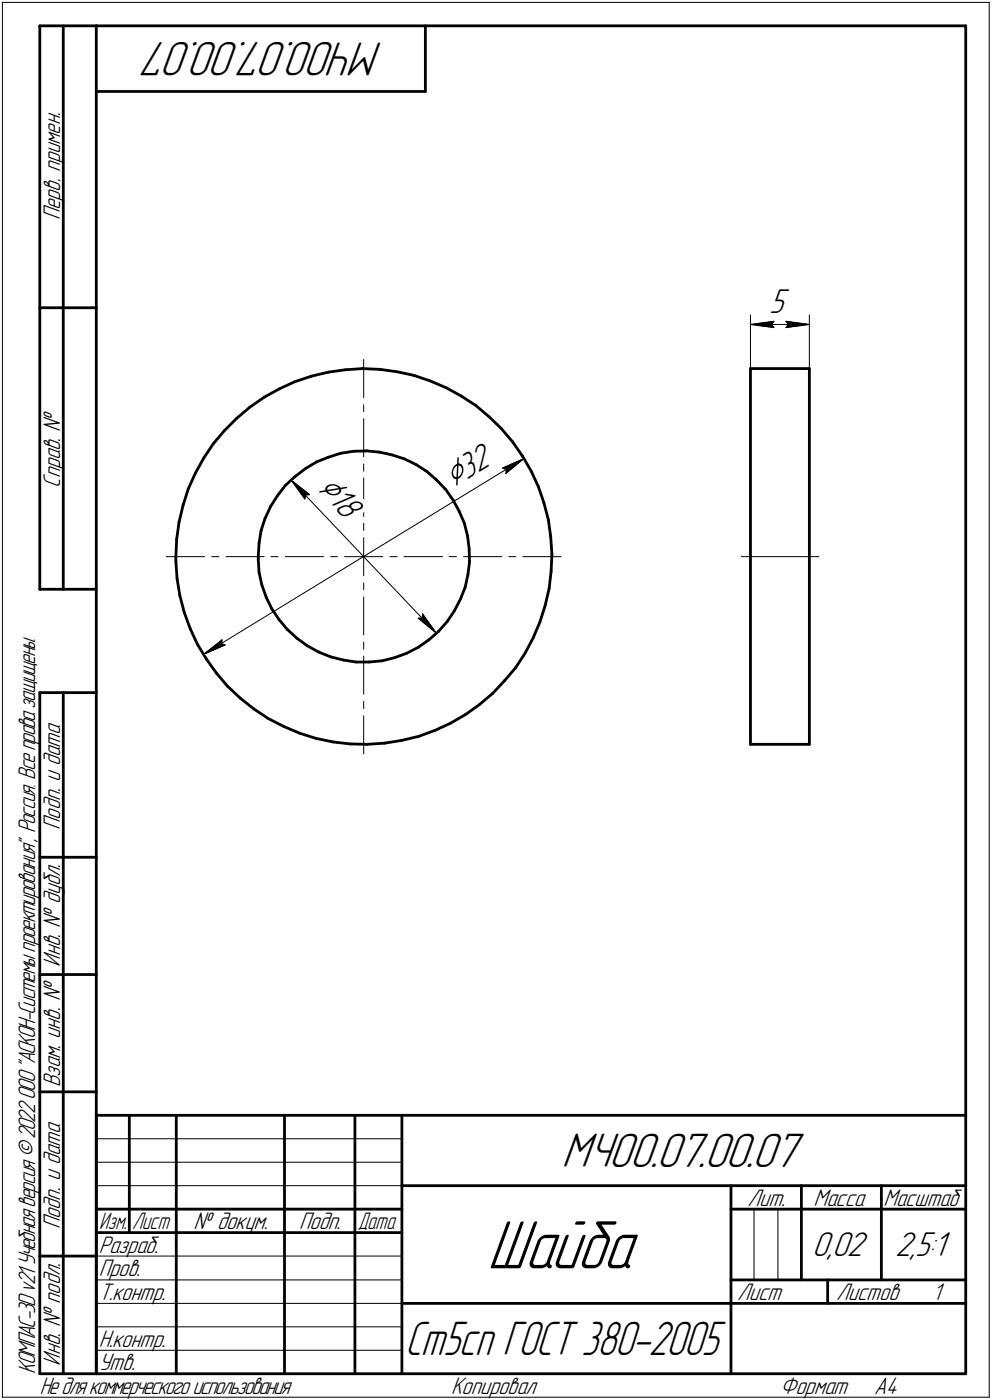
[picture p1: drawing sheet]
<svg xmlns="http://www.w3.org/2000/svg" width="211mm" height="298mm" viewBox="0 0 211 298" stroke-linecap="round" stroke-linejoin="round" font-family="sans-serif">
<g fill="none" stroke="#000" stroke-width=".59">
<path d="M8.5 5.5v120zM8.5 5.5h12zM13.5 5.5v120zM20.5 5.5v287zM20.5 5.5h185zM20.5 19.5h70zM90.5 5.5v14zM205.5 5.5v287zM8.5 65.5h12zM69.8 79.2l3.7-.5zM73.5 78.7l3.6-.2zM77.1 78.5l3.8 .2z"/>
<path d="M80.9 78.7l3.6 .5zM84.5 79.2l3.6 .7zM88.1 79.9l3.4 1.2zM159.7 78.5h12.5zM159.7 78.5v40zM172.2 78.5v40zM43.3 97.5l-1.7 3.3zM45.4 94.5l-2.1 3zM47.8 91.7l-2.4 2.8zM47.8 91.7l2.6-2.6zM50.4 89.1l2.8-2.4zM53.2 86.7l3-2.1z"/>
<path d="M56.2 84.6l3.2-1.8zM59.4 82.8l3.3-1.5zM62.7 81.3l3.6-1.2zM64.9 99.8l2.4-1.4zM66.3 80.1l3.5-.9zM67.3 98.4l2.5-1zM69.8 97.4l2.7-.9zM72.5 96.5l2.7-.4zM75.2 96.1l2.8-.1zM78 96l2.7 .3zM80.7 96.3l2.7 .6zM83.4 96.9l2.6 .8z"/>
<path d="M86 97.7l2.5 1.2zM88.5 98.9l2.3 1.5zM91.5 81.1l3.4 1.4zM94.9 82.5l3.2 1.8zM98.1 84.3l3.2 2.1zM101.3 86.4l2.8 2.3zM104.1 88.7l2.6 2.6zM106.7 91.3l2.4 2.8zM109.1 94.1l2.1 3zM111.2 97.1l1.8 3.2zM37.4 119.5l.3 3.7zM37.4 118.5v1z"/>
<path d="M37.6 114.8l-.2 3.7zM38.1 111.2l-.5 3.6zM38.9 107.6l-.8 3.6zM40 104.1l-1.1 3.5zM41.6 100.8l-1.6 3.3zM54.9 119l.2 2.8zM54.9 118.5v.5zM55.1 115.7l-.2 2.8zM55.5 113l-.4 2.7zM56.4 110.4l-.9 2.6zM57.6 107.9l-1.2 2.5zM59 105.6l-1.4 2.3z"/>
<path d="M60.7 103.4l-1.7 2.2zM60.7 103.4l2-1.9zM62.7 101.5l2.2-1.7zM90.8 100.4l2.1 1.8zM92.9 102.2l1.9 2zM94.8 104.2l1.6 2.3zM96.4 106.5l1.3 2.4zM97.7 108.9l1.1 2.5zM98.8 111.4l.7 2.7zM99.5 114.1l.3 2.7zM99.8 116.8l.1 2.8zM99.9 119.6l-.3 2.7z"/>
<path d="M113 100.3l1.6 3.3zM114.6 103.6l1.1 3.5zM115.7 107.1l1 3.6zM116.7 110.7l.5 3.6zM117.2 114.3l.2 3.7zM117.4 118l-.1 3.7zM159.7 118.5v40zM172.2 118.5v40zM8.5 125.5h12zM37.7 123.2l.6 3.6zM38.3 126.8l.9 3.6zM39.2 130.4l1.3 3.5z"/>
<path d="M40.5 133.9l1.5 3.3zM42 137.2l1.9 3.2zM55.1 121.8l.6 2.7zM55.7 124.5l.9 2.7zM56.6 127.2l1.2 2.4zM57.8 129.6l1.6 2.3zM59.4 131.9l1.7 2.1zM61.1 134l2.1 1.9zM63.2 135.9l2.2 1.6zM65.4 137.5l2.4 1.4zM67.8 138.9l2.6 1zM70.4 139.9l2.7 .6z"/>
<path d="M86.5 139.1l2.5-1.3zM89 137.8l2.3-1.6zM91.3 136.2l2-1.7zM95.2 132.3l-1.9 2.2zM96.7 130l-1.5 2.3zM98 127.6l-1.3 2.4zM99 125.1l-1 2.5zM99.6 122.3l-.6 2.8zM111.8 139l-2.1 3.2zM113.5 135.8l-1.7 3.2zM114.9 132.4l-1.4 3.4zM116 128.9l-1.1 3.5z"/>
<path d="M116.8 125.3l-.8 3.6zM117.3 121.7l-.5 3.6zM8.5 147.5v145zM8.5 147.5h12zM13.5 147.5v145zM43.9 140.4l2.2 2.9zM46.1 143.3l2.3 2.8zM48.4 146.1l2.7 2.6zM51.1 148.7l2.9 2.3zM54 151l3.1 2zM57.1 153l3.3 1.7zM60.4 154.7l3.4 1.4z"/>
<path d="M63.8 156.1l3.4 1.1zM67.2 157.2l3.7 .8zM70.9 158l3.6 .4zM73.1 140.5l2.7 .5zM74.5 158.4l3.6 .1zM75.8 141h2.7zM78.1 158.5l3.8-.3zM78.5 141l2.8-.3zM81.3 140.7l2.7-.7zM81.9 158.2l3.6-.6zM84 140l2.5-.9zM85.5 157.6l3.6-.8z"/>
<path d="M89.1 156.8l3.4-1.3zM92.5 155.5l3.3-1.5zM95.8 154l3.3-1.9zM99.1 152.1l2.9-2.1zM102 150l2.8-2.3zM107.4 144.9l-2.6 2.8zM109.7 142.2l-2.3 2.7zM159.7 158.5h12.5zM8.5 182.5h12zM8.5 207.5h12zM8.5 232.5h12zM20.5 237.5h185z"/>
<path d="M20.5 237.5v55zM27.5 237.5v25zM37.5 237.5v55zM60.5 237.5v55zM75.5 237.5v55zM85.5 237.5v55zM20.5 257.5h65zM85.5 252.5h120zM155.5 252.5v40zM155.5 257.5h15zM170.5 252.5v20zM170.5 257.5h35z"/>
<path d="M187.5 252.5v20zM8.5 267.5h12zM20.5 262.5h65zM85.5 277.5h70zM155.5 277.5h50zM155.5 272.5h50zM176.1 272.5v5zM8.5 292.5h12zM20.5 292.5h185z"/>
</g>
<g fill="none" stroke="#000" stroke-width=".21">
<path d="M.5 .5v297zM.5 .5h210zM210.5 .5v297zM77.4 76.5v8.2zM159.7 67.1v11.4zM159.7 69.1l5-.7zM159.7 69.1l5 .7zM159.7 69.1h12.5zM164.2 69.1l.5 .7zM164.7 68.4l-.5 .7zM167.2 69.8l5-.7zM167.2 68.4l.5 .7z"/>
<path d="M167.2 68.4l5 .7zM167.7 69.1l-.5 .7zM172.2 67.1v11.4zM77.4 86.2v1.4zM77.4 89.2v8.1zM77.4 98.8v1.5zM106.9 99.7l.8 .3zM106.9 99.7l4.6-2.1zM107.7 100l-.1 .8zM35.4 118.5h8.1zM45 118.5h1.6zM48.1 118.5h8.1z"/>
<path d="M57.7 118.5h1.5zM60.7 118.5h8.1zM61.9 102.2l4 3.1zM61.9 102.2l3 4.1zM61.9 102.2l31 32.7zM65 105.4l.9-.1zM65 105.4l-.1 .9zM70.4 118.5h1.4zM73.3 118.5h4.1zM77.4 118.5h4zM77.4 118.5v4.1zM77.4 101.8v8.2z"/>
<path d="M77.4 111.4v1.5zM77.4 114.5v4zM83 118.5h1.5zM85.9 118.5h8.2zM95.6 118.5h1.5zM98.6 118.5h8.2zM107.6 100.8l3.9-3.2zM108.3 118.5h1.4zM111.3 118.5h8.1zM157.7 118.5h16.5zM43.3 139.4l3.9-3.2zM43.3 139.4l4.6-2.1z"/>
<path d="M43.3 139.4l68.2-41.8zM47.2 137.1l.7 .2zM47.2 136.2v.9zM77.4 139.7v8.1zM77.4 136.7v1.6zM77.4 127.1v8.1zM77.4 124.1v1.5zM89 131.7l3.9 3.2zM89 131.7l.8-.1zM89.9 130.7l-.1 .9zM89.9 130.7l3 4.2zM77.4 152.4v8.1z"/>
<path d="M77.4 149.4v1.5zM20.5 247.5h65zM20.5 252.5h65zM20.5 242.5h65zM160.4 257.5v15zM165.5 257.5v15zM20.5 267.5h65zM20.5 272.5h65zM20.5 277.5h65zM.5 297.5h210zM20.5 282.5h65zM20.5 287.5h65z"/>
</g>
<g fill="#fff" stroke="#fff" stroke-width=".21">
<path d="M89.9 130h.2zM89.8 130.1h.4zM89.7 130.2h.6zM89.7 130.3h.6zM89.6 130.4h.7zM89.5 130.5h.9zM89.4 130.6h1.1zM89.3 130.6h1.2zM89.2 130.7h1.4zM89.1 130.8h1.6zM89 130.9h1.7zM88.9 131h1.9zM88.8 131.1h2zM88.7 131.1h2.2zM88.6 131.2h2.3zM88.6 131.3h2.4zM88.5 131.4h2.6zM88.4 131.5h2.7zM88.3 131.6h2.9zM88.2 131.7h3.1zM88.4 131.7h3zM88.5 131.8h2.9zM88.6 131.9h2.8zM88.6 132h2.9zM88.8 132.1h2.8zM88.9 132.2h2.7zM89 132.2h2.7zM89.1 132.3h2.7zM89.2 132.4h2.6zM89.3 132.5h2.6zM89.4 132.6h2.5zM89.5 132.7h2.5zM89.6 132.8h2.4zM89.7 132.8h2.4zM89.8 132.9h2.4zM89.9 133h2.3zM90 133.1h2.3zM90.1 133.2h2.2zM90.3 133.3h2.1zM90.3 133.3h2.1zM90.4 133.4h2zM90.5 133.5h2zM90.6 133.6h1.9zM90.8 133.7h1.7zM90.8 133.8h1.7zM90.9 133.9h1.6zM91 133.9h1.5zM91.1 134h1.5zM91.4 134.1h1.2zM91.5 134.2h1.2zM91.7 134.3h1zM91.9 134.4h.8zM92 134.5h.8zM92.2 134.5h.6zM92.4 134.6h.4zM92.5 134.7h.4zM92.7 134.8h.2z"/>
<path d="M62 102.3h.1zM62 102.4h.3zM62.1 102.4h.4zM62.1 102.5h.6zM62.1 102.6h.8zM62.1 102.7h1zM62.1 102.8h1.2zM62.2 102.9h1.3zM62.2 103h1.5zM62.3 103h1.5zM62.3 103.1h1.6zM62.4 103.2h1.6zM62.4 103.3h1.7zM62.4 103.4h1.9zM62.5 103.5h1.8zM62.5 103.5h1.9zM62.6 103.6h1.9zM62.6 103.7h2.1zM62.7 103.8h2.1zM62.7 103.9h2.2zM62.7 104h2.2zM62.7 104.1h2.4zM62.8 104.1h2.4zM62.9 104.2h2.4zM62.9 104.3h2.5zM63 104.4h2.5zM63.1 104.5h2.5zM63.2 104.6h2.5zM63.2 104.6h2.6zM63.2 104.7h2.8zM63.3 104.8h2.7zM63.3 104.9h2.8zM63.4 105h2.8zM63.5 105.1h2.9zM63.6 105.2h2.9zM63.6 105.2h2.9zM63.7 105.3h2.9zM63.8 105.4h2.7zM63.8 105.5h2.7zM63.8 105.6h2.6zM63.9 105.7h2.4zM64 105.7h2.2zM64 105.8h2.1zM64.1 105.9h1.9zM64.2 106h1.8zM64.3 106.1h1.6zM64.3 106.2h1.4zM64.3 106.3h1.3zM64.4 106.3h1.1zM64.4 106.4h1zM64.5 106.5h.9zM64.6 106.6h.7zM64.7 106.7h.5zM64.7 106.8h.4zM64.8 106.8h.2z"/>
<path d="M71.3 100.2h.2zM71.2 100.3h.3zM71.1 100.4h.5zM71 100.5h.7zM71 100.6h.8zM70.9 100.7h1zM70.8 100.8h1.2zM70.7 100.8h1.4zM70.6 100.9h1.5zM70.5 101h1.7zM70.4 101.1h1.9zM70.4 101.2h2zM70.3 101.3h2.2zM70.2 101.3h2.4zM70.1 101.4h2.5zM70 101.5h2.7zM69.9 101.6h2.9zM69.8 101.7h3.1zM69.8 101.8h3.2zM69.6 101.9h3.5zM69.5 101.9h3.7zM69.4 102h3.8zM69.3 102.1h3.9zM69.3 102.2h4zM69.2 102.3h4.2zM69.1 102.4h4.4zM69 102.4h4.6zM68.9 102.5h4.8zM68.8 102.6h4.9zM68.7 102.7h5.1zM68.7 102.8h5.2zM68.6 102.9h5.4zM68.5 103h5.6zM68.4 103h5.8zM68.3 103.1h6zM68.2 103.2h6.1zM68.2 103.3h6.2zM68.1 103.4h6.4zM68 103.5h6.6zM67.8 103.5h6.9zM67.7 103.6h7.1zM67.6 103.7h7.2zM67.6 103.8h7.3zM67.5 103.9h7.5zM67.4 104h7.6zM67.3 104.1h7.8zM67.2 104.1h8zM67.1 104.2h8.2zM67.1 104.3h8.3zM67 104.4h8.4zM66.9 104.5h8.6zM66.8 104.6h8.8zM66.7 104.6h9zM66.6 104.7h9.2zM66.5 104.8h9.4zM66.5 104.9h9.4zM66.4 105h9.6zM66.3 105.1h9.8zM66.1 105.2h10.1zM66.2 105.2h10.1zM66.3 105.3h10.1zM66.4 105.4h10.1zM66.5 105.5h10zM66.5 105.6h10.1zM66.6 105.7h10.1zM66.7 105.7h10.1zM66.8 105.8h10.1zM66.9 105.9h10zM67 106h10zM67.1 106.1h9.9zM67.1 106.2h10zM67.2 106.3h10zM67.3 106.3h10zM67.4 106.4h10zM67.5 106.5h10zM67.6 106.6h10zM67.6 106.7h10zM67.6 106.8h10.1zM67.7 106.8h10.1zM67.8 106.9h10.1zM67.9 107h10.1zM68 107.1h10.1zM68.1 107.2h10zM68.2 107.3h10zM68.2 107.4h10.1zM68.3 107.4h10.1zM68.4 107.5h10.1zM68.5 107.6h10.1zM68.6 107.7h10.1zM68.7 107.8h10zM68.7 107.9h9.9zM68.8 107.9h9.7zM68.9 108h9.5zM69 108.1h9.3zM69 108.2h9.2zM69.1 108.3h9zM69.2 108.4h8.9zM69.3 108.5h8.7zM69.3 108.5h8.6zM69.4 108.6h8.4zM69.5 108.7h8.2zM69.6 108.8h8zM69.7 108.9h7.9zM69.8 109h7.7zM69.8 109.1h7.5zM69.9 109.1h7.3zM70 109.2h7.1zM70.1 109.3h6.9zM70.2 109.4h6.8zM70.3 109.5h6.6zM70.4 109.6h6.4zM70.4 109.6h6.3zM70.4 109.7h6.2zM70.5 109.8h6zM70.6 109.9h5.9zM70.7 110h5.7zM70.8 110.1h5.5zM70.9 110.2h5.3zM71 110.2h5.1zM71 110.3h4.9zM71.1 110.4h4.8zM71.2 110.5h4.6zM71.3 110.6h4.4zM71.4 110.7h4.2zM71.5 110.7h4zM71.5 110.8h3.9zM71.6 110.9h3.8zM71.7 111h3.6zM71.8 111.1h3.4zM71.9 111.2h3.2zM71.9 111.3h3.1zM72 111.3h2.9zM72.1 111.4h2.7zM72.1 111.5h2.7zM72.2 111.6h2.4zM72.3 111.7h2.2zM72.4 111.8h2zM72.5 111.8h1.8zM72.6 111.9h1.7zM72.6 112h1.6zM72.7 112.1h1.4zM72.8 112.2h1.2zM72.9 112.3h1zM73 112.4h.8zM73.1 112.4h.6zM73.2 112.5h.5zM73.2 112.6h.4zM73.3 112.7h.2z"/>
<path d="M47.2 135.6h.2zM47.2 135.6h.3zM47.1 135.7h.4zM47 135.8h.6zM46.8 135.9h.9zM46.7 136h1zM46.7 136.1h1.1zM46.6 136.1h1.2zM46.5 136.2h1.3zM46.3 136.3h1.6zM46.2 136.4h1.8zM46.1 136.5h1.9zM46.1 136.6h2zM45.9 136.7h2.3zM45.8 136.7h2.4zM45.7 136.8h2.6zM45.6 136.9h2.7zM45.6 137h2.7zM45.4 137.1h2.9zM45.3 137.2h3.1zM45.2 137.2h3.2zM45.1 137.3h3.4zM45 137.4h3.5zM44.9 137.5h3.7zM44.8 137.6h3.8zM44.7 137.7h3.7zM44.6 137.8h3.7zM44.4 137.8h3.7zM44.4 137.9h3.5zM44.4 138h3.3zM44.3 138.1h3.2zM44.2 138.2h3.1zM44.2 138.3h3zM44.1 138.3h2.8zM44 138.4h2.7zM43.9 138.5h2.7zM43.9 138.6h2.5zM43.9 138.7h2.3zM43.8 138.8h2.2zM43.7 138.9h2.1zM43.6 138.9h2zM43.6 139h1.9zM43.5 139.1h1.7zM43.4 139.2h1.2zM43.3 139.3h.6z"/>
<path d="M111.1 97.7h.4zM110.6 97.8h.8zM110.2 97.9h1.1zM109.6 98h1.7zM109.5 98h1.8zM109.3 98.1h1.9zM109.1 98.2h2.1zM108.9 98.3h2.2zM108.7 98.4h2.3zM108.5 98.5h2.5zM108.4 98.6h2.5zM108.1 98.6h2.7zM107.9 98.7h2.9zM107.8 98.8h2.9zM107.5 98.9h3.2zM107.4 99h3.3zM107.2 99.1h3.4zM107 99.1h3.5zM106.8 99.2h3.6zM106.6 99.3h3.7zM106.4 99.4h3.8zM106.2 99.5h4zM106.3 99.6h3.7zM106.3 99.7h3.6zM106.3 99.7h3.5zM106.4 99.8h3.2zM106.5 99.9h3.1zM106.5 100h3zM106.6 100.1h2.8zM106.7 100.2h2.5zM106.7 100.2h2.4zM106.8 100.3h2.3zM106.8 100.4h2.1zM106.8 100.5h2zM106.9 100.6h1.8zM107 100.7h1.5zM107 100.8h1.5zM107.1 100.8h1.3zM107.1 100.9h1.2zM107.2 101h.9zM107.3 101.1h.7zM107.3 101.2h.6zM107.4 101.3h.4zM107.4 101.3h.3zM107.4 101.4h.2z"/>
<path d="M102.9 93.3h.1zM102.7 93.4h.4zM102.6 93.5h.5zM102.4 93.6h.8zM102.3 93.6h1zM102.2 93.7h1.1zM102 93.8h1.4zM101.9 93.9h1.5zM101.8 94h1.7zM101.6 94.1h1.9zM101.4 94.1h2.1zM101.3 94.2h2.3zM101.2 94.3h2.5zM101.1 94.4h2.6zM100.9 94.5h2.9zM100.8 94.6h3zM100.7 94.7h3.2zM100.5 94.7h3.5zM100.3 94.8h3.7zM100.2 94.9h3.9zM100.1 95h4zM99.9 95.1h4.2zM99.8 95.2h4.4zM99.7 95.2h4.5zM99.6 95.3h4.7zM99.4 95.4h5zM99.2 95.5h5.2zM99.1 95.6h5.4zM99 95.7h5.5zM98.8 95.8h5.8zM98.7 95.8h5.9zM98.6 95.9h6zM98.4 96h6.3zM98.3 96.1h6.4zM98.1 96.2h6.7zM98 96.3h6.9zM97.9 96.4h7zM97.7 96.4h7.3zM97.6 96.5h7.5zM97.5 96.6h7.6zM97.3 96.7h7.9zM97.2 96.8h8zM97 96.9h8.2zM96.9 96.9h8.4zM96.8 97h8.5zM96.6 97.1h8.8zM96.5 97.2h8.9zM96.4 97.3h9.1zM96.2 97.4h9.4zM96.1 97.5h9.5zM95.9 97.5h9.8zM95.8 97.6h9.9zM95.7 97.7h10zM95.5 97.8h10.3zM95.3 97.9h10.5zM95.2 98h10.7zM95.1 98h10.9zM95 98.1h11zM94.8 98.2h11.3zM94.7 98.3h11.4zM94.6 98.4h11.6zM94.4 98.5h11.9zM94.2 98.6h12.1zM94.1 98.6h12.2zM94 98.7h12.4zM93.8 98.8h12.6zM93.7 98.9h12.8zM93.6 99h12.9zM93.4 99.1h13.2zM93.5 99.1h13.2zM93.6 99.2h13.1zM93.6 99.3h13.2zM93.6 99.4h13.2zM93.7 99.5h13zM93.7 99.6h12.8zM93.8 99.7h12.6zM93.8 99.7h12.5zM93.9 99.8h12.2zM94 99.9h12zM94 100h11.8zM94.1 100.1h11.6zM94.1 100.2h11.5zM94.1 100.2h11.3zM94.2 100.3h11zM94.2 100.4h11zM94.3 100.5h10.7zM94.4 100.6h10.5zM94.4 100.7h10.3zM94.5 100.8h10.1zM94.5 100.8h10zM94.6 100.9h9.7zM94.7 101h9.4zM94.7 101.1h9.4zM94.7 101.2h9.2zM94.8 101.3h8.9zM94.8 101.3h8.8zM94.9 101.4h8.6zM94.9 101.5h8.5zM95 101.6h8.2zM95.1 101.7h7.9zM95.1 101.8h7.9zM95.2 101.9h7.6zM95.2 101.9h7.4zM95.2 102h7.3zM95.3 102.1h7.1zM95.3 102.2h6.9zM95.4 102.3h6.7zM95.5 102.4h6.4zM95.5 102.4h6.4zM95.6 102.5h6.1zM95.6 102.6h5.9zM95.7 102.7h5.7zM95.8 102.8h5.5zM95.8 102.9h5.3zM95.8 103h5.2zM95.8 103h5zM95.9 103.1h4.8zM96 103.2h4.6zM96 103.3h4.4zM96.1 103.4h4.2zM96.2 103.5h4zM96.2 103.5h3.8zM96.3 103.6h3.6zM96.3 103.7h3.4zM96.4 103.8h3.2zM96.4 103.9h3.1zM96.4 104h2.9zM96.5 104.1h2.6zM96.5 104.1h2.6zM96.6 104.2h2.3zM96.7 104.3h2.1zM96.7 104.4h1.9zM96.8 104.5h1.7zM96.9 104.6h1.5zM96.9 104.6h1.3zM96.9 104.7h1.1zM96.9 104.8h1.1zM97 104.9h.8zM97.1 105h.5zM97.1 105.1h.4zM97.2 105.2h.2z"/>
<path d="M163.7 61h4.5zM163.7 61h4.5zM163.7 61.1h4.5zM163.7 61.2h4.5zM163.7 61.3h4.5zM163.7 61.4h4.5zM163.7 61.5h4.5zM163.7 61.6h4.5zM163.7 61.6h4.5zM163.7 61.7h4.5zM163.7 61.8h4.5zM163.7 61.9h4.5zM163.7 62h4.5zM163.7 62.1h4.5zM163.7 62.1h4.5zM163.7 62.2h4.5zM163.7 62.3h4.5zM163.7 62.4h4.5zM163.7 62.5h4.5zM163.7 62.6h4.5zM163.7 62.7h4.5zM163.7 62.7h4.5zM163.7 62.8h4.5zM163.7 62.9h4.5zM163.7 63h4.5zM163.7 63.1h4.5zM163.7 63.2h4.5zM163.7 63.2h4.5zM163.7 63.3h4.5zM163.7 63.4h4.5zM163.7 63.5h4.5zM163.7 63.6h4.5zM163.7 63.7h4.5zM163.7 63.8h4.5zM163.7 63.8h4.5zM163.7 63.9h4.5zM163.7 64h4.5zM163.7 64.1h4.5zM163.7 64.2h4.5zM163.7 64.3h4.5zM163.7 64.3h4.5zM163.7 64.4h4.5zM163.7 64.5h4.5zM163.7 64.6h4.5zM163.7 64.7h4.5zM163.7 64.8h4.5zM163.7 64.9h4.5zM163.7 64.9h4.5zM163.7 65h4.5zM163.7 65.1h4.5zM163.7 65.2h4.5zM163.7 65.3h4.5zM163.7 65.4h4.5zM163.7 65.4h4.5zM163.7 65.5h4.5zM163.7 65.6h4.5zM163.7 65.7h4.5zM163.7 65.8h4.5zM163.7 65.9h4.5zM163.7 66h4.5zM163.7 66h4.5zM163.7 66.1h4.5zM163.7 66.2h4.5zM163.7 66.3h4.5zM163.7 66.4h4.5zM163.7 66.5h4.5zM163.7 66.5h4.5zM163.7 66.6h4.5zM163.7 66.7h4.5zM163.7 66.8h4.5zM163.7 66.9h4.5zM163.7 67h4.5zM163.7 67.1h4.5zM163.7 67.1h4.5zM163.7 67.2h4.5zM163.7 67.3h4.5zM163.7 67.4h4.5zM163.7 67.5h4.5zM163.7 67.6h4.5zM163.7 67.6h4.5zM163.7 67.7h4.5zM163.7 67.8h4.5zM163.7 67.9h4.5zM163.7 68h4.5z"/>
<path d="M164.6 67.9h.6zM164 68h1.2zM163.3 68.1h1.9zM162.7 68.2h2.5zM162.1 68.2h3.1zM161.5 68.3h3.7zM161.3 68.4h3.9zM161.1 68.5h4.1zM160.9 68.6h4.3zM160.7 68.7h4.5zM160.5 68.7h4.7zM160.3 68.8h4.9zM160.1 68.9h5.1zM159.9 69h5.3zM159.7 69.1h5.5zM159.9 69.2h5.3zM160.1 69.3h5.1zM160.3 69.3h4.9zM160.5 69.4h4.7zM160.7 69.5h4.5zM160.9 69.6h4.3zM161.1 69.7h4.1zM161.3 69.8h3.9zM161.5 69.8h3.7zM162.2 69.9h3zM163 70h2.2zM163.7 70.1h1.5zM164.5 70.2h.7z"/>
<path d="M166.7 67.9h.7zM166.7 68h1.3zM166.7 68.1h1.9zM166.7 68.2h2.5zM166.7 68.2h3.1zM166.7 68.3h3.7zM166.7 68.4h4zM166.7 68.5h4.2zM166.7 68.6h4.3zM166.7 68.7h4.6zM166.7 68.7h4.7zM166.7 68.8h4.9zM166.7 68.9h5.2zM166.7 69h5.3zM166.7 69.1h5.5zM166.7 69.2h5.3zM166.7 69.3h5.2zM166.7 69.3h4.9zM166.7 69.4h4.7zM166.7 69.5h4.6zM166.7 69.6h4.3zM166.7 69.7h4.2zM166.7 69.8h4zM166.7 69.8h3.7zM166.7 69.9h3.1zM166.7 70h2.3zM166.7 70.1h1.5zM166.7 70.2h.8z"/>
</g>
<g fill="#000" stroke="#000" stroke-width=".21">
<path d="M159.7 69.1h4.5zM160.4 69.2h3.9zM161 69.3h3.3zM161.6 69.3h2.8zM162.2 69.4h2.2zM162.8 69.5h1.7zM163.5 69.6h1.1zM164.1 69.7h.6z"/>
<path d="M164.1 68.5h.6zM163.5 68.6h1.1zM162.8 68.7h1.7zM162.2 68.7h2.2zM161.6 68.8h2.8zM161 68.9h3.3zM160.4 69h3.9z"/>
<path d="M167.3 68.5h.6zM167.4 68.6h1.1zM167.5 68.7h1.7zM167.5 68.7h2.3zM167.6 68.8h2.7zM167.6 68.9h3.4zM167.7 69h3.9z"/>
<path d="M167.7 69.1h4.5zM167.7 69.2h3.9zM167.6 69.3h3.4zM167.6 69.3h2.7zM167.5 69.4h2.3zM167.5 69.5h1.7zM167.4 69.6h1.1zM167.3 69.7h.6z"/>
<path d="M111 98h.2zM110.8 98h.2zM110.7 98.1h.2zM110.6 98.2h.2zM110.5 98.3h.2zM110.3 98.4h.4zM110.2 98.5h.3zM110.1 98.6h.3zM109.9 98.6h.4zM109.8 98.7h.4zM109.6 98.8h.6zM109.5 98.9h.5zM109.4 99h.5zM109.2 99.1h.6zM109.1 99.1h.6zM109 99.2h.6zM108.8 99.3h.7zM108.7 99.4h.7zM108.5 99.5h.8zM108.5 99.6h.7zM108.3 99.7h.8zM108.1 99.7h.9zM108 99.8h.9zM107.9 99.9h.9zM107.7 100h1zM107.7 100.1h.8zM107.7 100.2h.8zM107.7 100.2h.7zM107.7 100.3h.6zM107.7 100.4h.5zM107.7 100.5h.3zM107.7 100.6h.2zM107.7 100.7h.2z"/>
<path d="M111 97.9h.2zM110.7 98h.3zM110.6 98h.2zM110.4 98.1h.3zM110.2 98.2h.4zM110 98.3h.5zM109.8 98.4h.5zM109.6 98.5h.6zM109.5 98.6h.6zM109.2 98.6h.7zM109.1 98.7h.7zM108.9 98.8h.7zM108.7 98.9h.8zM108.5 99h.9zM108.3 99.1h.9zM108.1 99.1h1zM107.9 99.2h1.1zM107.7 99.3h1.1zM107.5 99.4h1.2zM107.4 99.5h1.1zM107.2 99.6h1.3zM106.9 99.7h1.4zM107.2 99.7h.9zM107.4 99.8h.6zM107.5 99.9h.4z"/>
<path d="M62.2 102.5h.2zM62.3 102.6h.2zM62.4 102.7h.2zM62.5 102.8h.2zM62.6 102.9h.2zM62.7 103h.2zM62.7 103h.3zM62.8 103.1h.3zM62.9 103.2h.3zM63 103.3h.3zM63.1 103.4h.3zM63.2 103.5h.4zM63.2 103.5h.5zM63.3 103.6h.5zM63.4 103.7h.4zM63.5 103.8h.5zM63.6 103.9h.5zM63.7 104h.5zM63.8 104.1h.5zM63.8 104.1h.6zM63.9 104.2h.6zM64 104.3h.6zM64.1 104.4h.7zM64.2 104.5h.7zM64.3 104.6h.6zM64.3 104.6h.7zM64.4 104.7h.8zM64.5 104.8h.8zM64.6 104.9h.8zM64.7 105h.7zM64.8 105.1h.8zM64.9 105.2h.8zM64.9 105.2h.9zM65 105.3h.9z"/>
<path d="M62.4 102.9h.2zM62.5 103h.2zM62.6 103h.1zM62.7 103.1h.1zM62.7 103.2h.2zM62.7 103.3h.3zM62.8 103.4h.3zM62.8 103.5h.4zM62.9 103.5h.3zM63 103.6h.3zM63.1 103.7h.3zM63.1 103.8h.4zM63.2 103.9h.4zM63.2 104h.5zM63.3 104.1h.5zM63.3 104.1h.5zM63.4 104.2h.5zM63.5 104.3h.5zM63.5 104.4h.6zM63.6 104.5h.6zM63.7 104.6h.6zM63.8 104.6h.5zM63.8 104.7h.6zM63.8 104.8h.7zM63.9 104.9h.7zM64 105h.7zM64 105.1h.8zM64.1 105.2h.8zM64.2 105.2h.7zM64.2 105.3h.8zM64.3 105.4h.7zM64.3 105.5h.7zM64.4 105.6h.6zM64.4 105.7h.6zM64.5 105.7h.5zM64.6 105.8h.3zM64.7 105.9h.2zM64.7 106h.2zM64.8 106.1h.1z"/>
<path d="M47.1 137.2h.3zM46.9 137.2h.8zM46.7 137.3h1.2zM46.7 137.4h1.1zM46.5 137.5h1.1zM46.3 137.6h1.1zM46.2 137.7h1zM46.1 137.8h.9zM45.9 137.8h.9zM45.7 137.9h.9zM45.6 138h.8zM45.5 138.1h.7zM45.3 138.2h.8zM45.2 138.3h.6zM45 138.3h.6zM44.9 138.4h.6zM44.8 138.5h.4zM44.6 138.6h.4zM44.4 138.7h.5zM44.3 138.8h.4zM44.2 138.9h.2zM44 138.9h.3zM43.9 139h.2z"/>
<path d="M47.1 136.4h.1zM47 136.5h.2zM46.8 136.6h.4zM46.7 136.7h.5zM46.7 136.7h.5zM46.6 136.8h.6zM46.4 136.9h.8zM46.3 137h.9zM46.2 137.1h1zM46.1 137.2h1zM46 137.2h.9zM45.9 137.3h.8zM45.8 137.4h.9zM45.6 137.5h.9zM45.6 137.6h.7zM45.5 137.7h.7zM45.4 137.8h.7zM45.2 137.8h.7zM45.1 137.9h.6zM45 138h.6zM45 138.1h.5zM44.8 138.2h.5zM44.7 138.3h.5zM44.6 138.3h.4zM44.4 138.4h.5zM44.4 138.5h.4zM44.3 138.6h.3zM44.2 138.7h.2zM44 138.8h.3zM43.9 138.9h.3zM43.9 138.9h.1zM43.6 139.1h.2z"/>
<path d="M89 131.7h.9zM89.2 131.7h.8zM89.2 131.8h.9zM89.3 131.9h.9zM89.4 132h.9zM89.6 132.1h.7zM89.7 132.2h.7zM89.7 132.2h.8zM89.8 132.3h.8zM89.9 132.4h.8zM90.1 132.5h.7zM90.2 132.6h.6zM90.3 132.7h.5zM90.3 132.8h.6zM90.4 132.8h.6zM90.6 132.9h.5zM90.7 133h.5zM90.8 133.1h.5zM90.8 133.2h.6zM90.9 133.3h.5zM91.1 133.3h.4zM91.2 133.4h.4zM91.3 133.5h.4zM91.4 133.6h.4zM91.5 133.7h.4zM91.6 133.8h.3zM91.7 133.9h.2zM91.8 133.9h.2zM91.9 134h.2zM92 134.1h.2zM92.1 134.2h.2zM92.2 134.3h.2zM92.3 134.4h.2zM92.4 134.5h.1z"/>
<path d="M89.9 130.9h.2zM89.9 131h.3zM89.9 131.1h.3zM89.9 131.1h.4zM89.9 131.2h.4zM89.9 131.3h.4zM89.9 131.4h.5zM89.9 131.5h.6zM89.8 131.6h.8zM89.9 131.7h.7zM90 131.7h.7zM90.1 131.8h.7zM90.2 131.9h.6zM90.3 132h.5zM90.3 132.1h.6zM90.4 132.2h.6zM90.5 132.2h.5zM90.6 132.3h.5zM90.7 132.4h.5zM90.8 132.5h.4zM90.8 132.6h.5zM90.8 132.7h.6zM90.9 132.8h.5zM91 132.8h.4zM91.1 132.9h.4zM91.2 133h.4zM91.3 133.1h.3zM91.4 133.2h.3zM91.4 133.3h.4zM91.5 133.3h.4zM91.6 133.4h.3zM91.7 133.5h.2zM91.8 133.6h.2zM91.9 133.7h.1zM91.9 133.8h.2zM91.9 133.9h.3zM92 133.9h.3zM92.1 134h.2zM92.2 134.1h.2zM92.3 134.2h.2z"/>
</g>
<text font-size="15.6" x="103.6" y="270.1">Шайба</text>
<g font-size="10.9">
<text x="81.5" y="9" transform="rotate(-180 81.5 9)">МЧ00.07.00.07</text>
<text x="119.5" y="248.5">МЧ00.07.00.07</text>
</g>
<text font-size="10.8" x="86.2" y="288.5">Ст5сп ГОСТ 380-2005</text>
<g font-size="8.5">
<text x="67.2" y="104.1" transform="rotate(47 67.2 104.1)">Ç18</text>
<text x="96.4" y="103.9" transform="rotate(-31 96.4 103.9)">Ç32</text>
</g>
<g font-size="7.8">
<text x="163.7" y="66.5">5</text>
<text x="172.8" y="267.5">0,02</text>
<text x="190.5" y="267.5">2,5:1</text>
</g>
<g font-size="5.4">
<text x="12.8" y="46.9" transform="rotate(-90 12.8 46.9)">Перв. примен.</text>
<text x="12.8" y="103.8" transform="rotate(-90 12.8 103.8)">Справ. №</text>
<text x="12.8" y="176.7" transform="rotate(-90 12.8 176.7)">Подп. и дата</text>
<text x="12.8" y="205.8" transform="rotate(-90 12.8 205.8)">Инв. № дубл.</text>
<text x="12.8" y="231.6" transform="rotate(-90 12.8 231.6)">Взам. инв. №</text>
<text x="159.1" y="256.8">Лит.</text>
<text x="173.1" y="256.8">Масса</text>
<text x="188" y="256.8">Масштаб</text>
<text x="12.8" y="261.7" transform="rotate(-90 12.8 261.7)">Подп. и дата</text>
<text x="41.2" y="261.8">№ докум.</text>
<text x="63.6" y="261.8">Подп.</text>
<text x="21" y="266.8">Разраб.</text>
<text x="21" y="271.8">Пров.</text>
<text x="21" y="276.8">Т.контр.</text>
<text x="156.9" y="276.8">Лист</text>
<text x="177.9" y="276.8">Листов</text>
<text x="198.4" y="276.8">1</text>
<text x="21" y="286.8">Н.контр.</text>
<text x="7.5" y="292.5" transform="rotate(-90 7.5 292.5)">КОМПАС-3Dv21 Учебнаяверсия©2022ООО&quot;АСКОН-Системыпроектирования&quot;, Россия. Всеправазащищены.</text>
<text x="12.8" y="290.8" transform="rotate(-90 12.8 290.8)">Инв. № подл.</text>
<text x="21" y="291.8">Утв.</text>
<text x="8.5" y="296.7">Недлякоммерческогоиспользования</text>
<text x="96" y="296.8">Копировал</text>
<text x="166" y="296.8">Формат</text>
<text x="186" y="296.8">A4</text>
</g>
<g font-size="5.3">
<text x="21.1" y="261.8">Изм.</text>
<text x="28.1" y="261.8">Лист</text>
<text x="76.1" y="261.8">Дата</text>
</g>
</svg>
